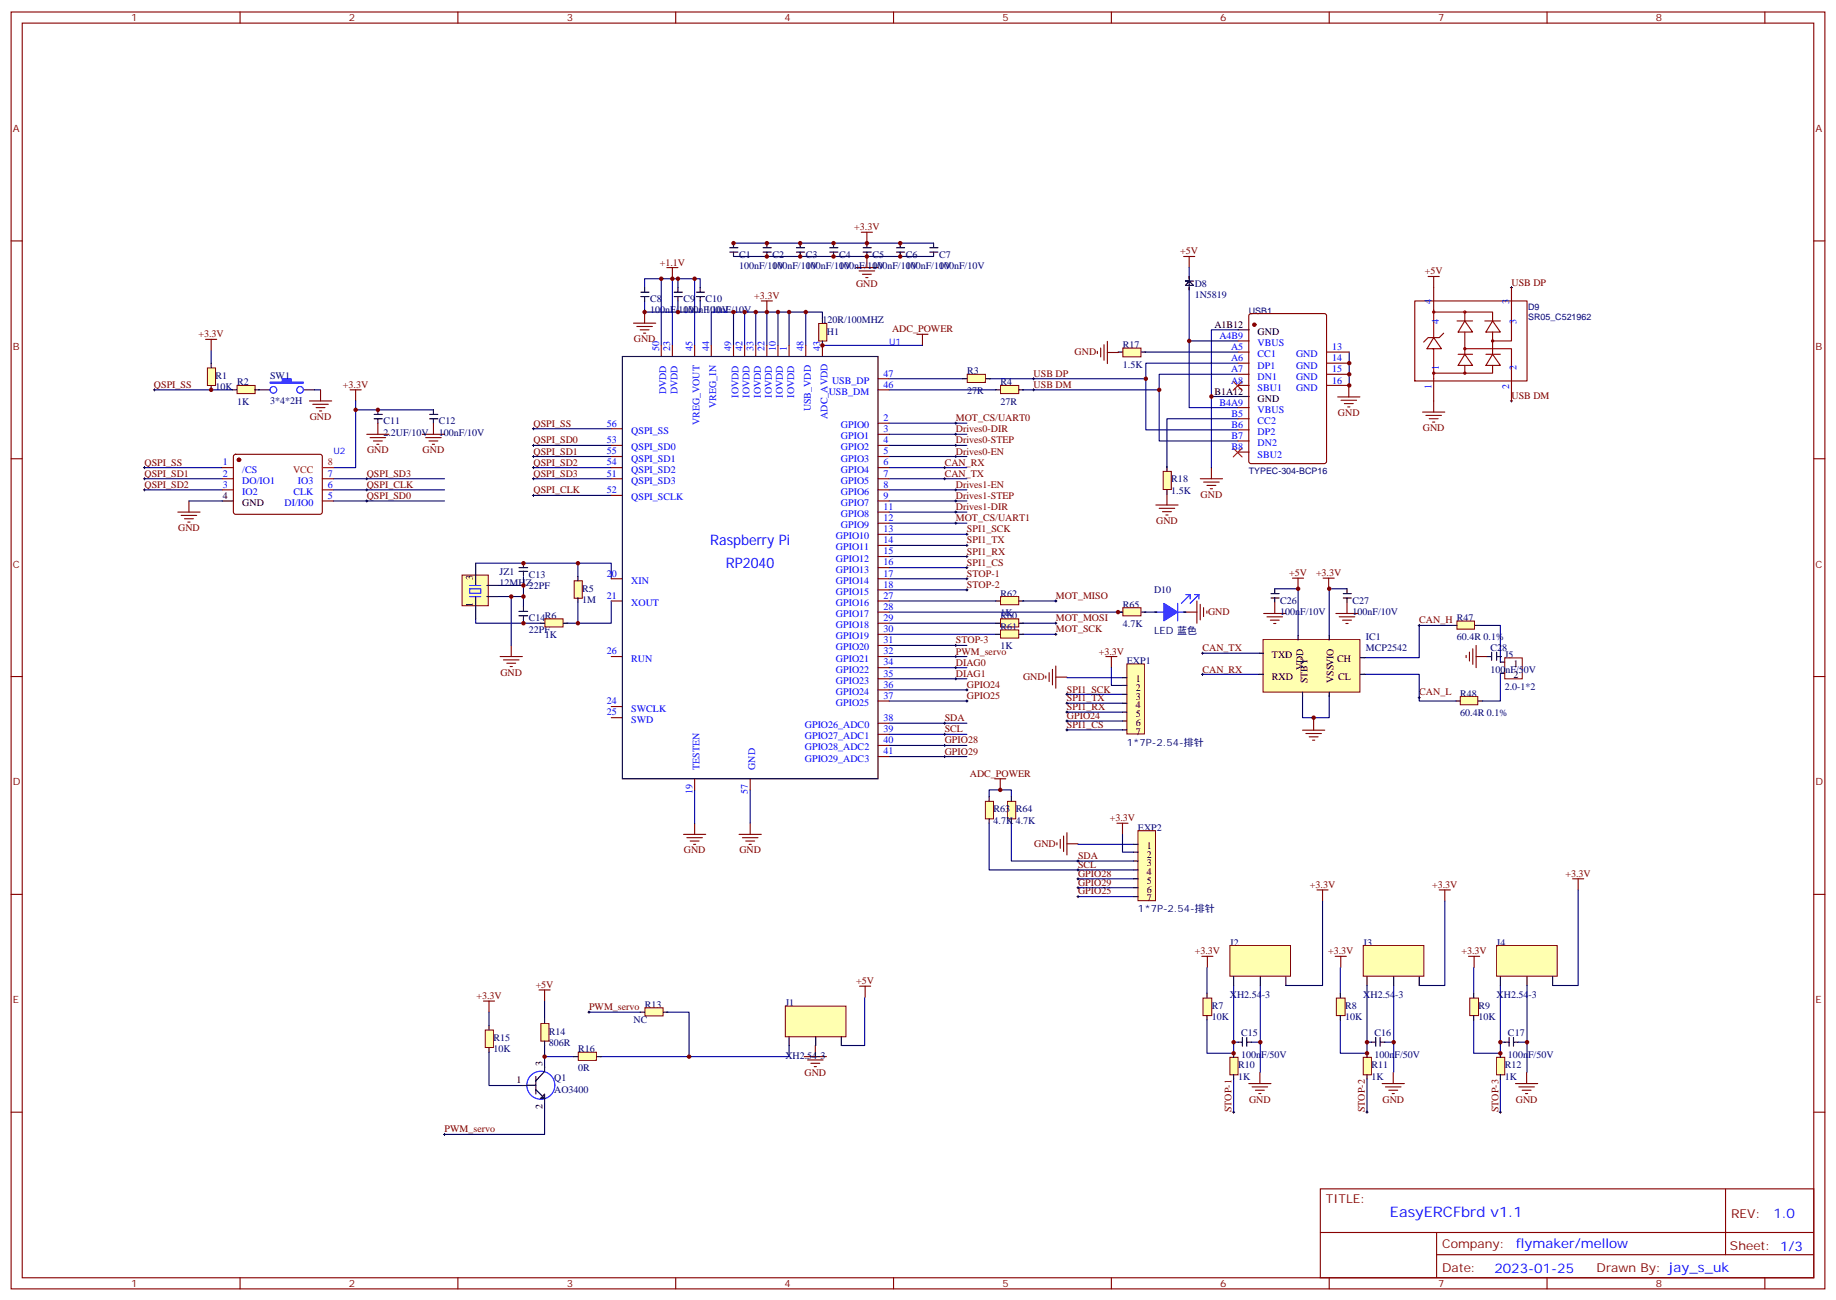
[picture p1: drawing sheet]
<svg xmlns="http://www.w3.org/2000/svg" width="583mm" height="413mm" viewBox="0 0 583 413" stroke-linecap="round" stroke-linejoin="round" font-family="sans-serif">
<g fill="none" stroke="#000" stroke-width=".32">
<path d="M479.4 91.3h.7M479.8 90.9v.8M328.1 119.9v.7M48.7 123.8h.7M49 123.4v.7M169 136.1h.7M169.3 135.7v.8M303 137.9h.7M303 134.3h.7M303.4 134v.7M303.4 137.5v.7M327.7 123.8h.7"/>
<path d="M327.7 120.2h.7M328.1 123.4v.7M479.4 127.3h.7M479.8 126.9v.7M45.5 148.4h.7M45.5 152h.7M45.5 155.5h.7M45.9 148.1v.7M45.9 151.6v.7M45.9 155.2v.7M116.1 152h.7M116.1 159h.7"/>
<path d="M116.1 155.5h.7M116.4 151.6v.7M116.4 155.2v.7M116.4 158.7v.7M169 141.4h.7M169 144.9h.7M169 148.4h.7M169 152h.7M169 157.3h.7M169.3 141v.7M169.3 144.6v.7M169.3 148.1v.7"/>
<path d="M169.3 151.6v.7M169.3 156.9v.7M299.5 148.4h.7M299.5 152h.7M299.9 148.1v.7M299.9 151.6v.7M303 141.4h.7M303 144.9h.7M303 159h.7M303 155.5h.7M303.4 141v.7M303.4 144.6v.7"/>
<path d="M303.4 155.2v.7M303.4 158.7v.7M303 162.6h.7M303 166.1h.7M303.4 162.2v.7M303.4 165.7v.7M306.6 169.6h.7M306.6 173.1h.7M306.6 176.7h.7M306.9 169.3v.7M306.9 172.8v.7M306.9 176.3v.7"/>
<path d="M306.9 179.8v.8M306.6 180.2h.7M306.6 187.3h.7M306.6 183.7h.7M306.9 183.4v.7M306.9 186.9v.7M334.8 190.8h.7M334.8 197.8h.7M335.1 190.4v.7M335.1 197.5v.7M450.1 198.5h.7M450.5 198.2v.7"/>
<path d="M303 204.9h.7M303 208.4h.7M303 211.9h.7M303 215.5h.7M303.4 204.5v.7M303.4 208.1v.7M303.4 211.6v.7M303.4 215.1v.7M306.6 219h.7M306.9 218.7v.7M334.8 201.4h.7M335.1 201v.7"/>
<path d="M381.4 207.4h.7M381.4 214.1h.7M381.7 207v.7M381.7 213.7v.7M299.5 229.6h.7M299.5 233.1h.7M299.5 236.6h.7M299.9 229.2v.7M299.9 232.8v.7M299.9 236.3v.7M299.9 239.8v.7M306.6 222.5h.7"/>
<path d="M306.9 222.2v.7M338.3 220.4h.7M338.3 231.7h.7M338.3 226.1h.7M338.3 223.2h.7M338.3 228.9h.7M338.7 220.1v.7M338.7 222.9v.7M338.7 225.7v.7M338.7 228.5v.7M338.7 231.4v.7M450.1 221.5h.7"/>
<path d="M450.5 221.1v.7M299.5 240.2h.7M341.8 273.3h.7M341.8 276.2h.7M341.8 279h.7M342.2 273v.7M342.2 275.8v.7M342.2 278.6v.7M341.8 281.8h.7M341.8 284.6h.7M342.2 281.4v.8M342.2 284.3v.7"/>
<path d="M186.6 321.3h.7M187 321v.7M141.1 359.8v.7M391.2 353.1h.7M391.6 352.7v.7M433.6 353.1h.7M433.9 352.7v.7M475.9 353.1h.7M476.2 352.7v.7M140.8 360.1h.7"/>
</g>
<g fill="none" stroke="#800000" stroke-width=".35">
<path d="M273.4 73.7h3.5M275.2 73.7v3.6M204.6 99.1v3.5M211.7 84.9h3.5M213.4 84.9v3.6M241.7 95.5h3.5M243.4 95.5v3.6M271.6 84.9h7.1M272.7 86h4.9M273.8 87.1h2.8M274.8 88.1h.7M275.2 81.4v3.5"/>
<path d="M375.7 81.4h3.5M377.5 81.4v3.5M453.3 87.8h3.5M455.1 87.8v3.5M65.3 107.7h3.5M67 107.7v3.6M201.1 102.6h7M202.1 103.6h5M203.2 104.7h2.8M204.3 105.8h.7M291 106.1h3.6M292.8 106.1v3.5"/>
<path d="M348.3 111.5v.7M349.4 110.5v2.8M350.4 109.4v5M351.5 111.9h3.5M351.5 108.4v7M98.2 127.3h7.1M99.3 128.3h4.9M100.3 129.4h2.9M101.4 130.5h.7M101.8 123.8v3.5M111.1 123.8h3.6M112.9 123.8v3.5"/>
<path d="M116.4 137.9h7.1M117.5 138.9h4.9M118.5 140h2.9M119.9 134.3v3.6M134.1 137.9h7M135.1 138.9h5M136.2 140h2.8M137.6 134.3v3.6M424.6 126h7.1M425.7 127.1h4.9M426.7 128.1h2.8M427.8 129.2h.7"/>
<path d="M428.1 122.5v3.5M451.6 130.8h7M452.6 131.9h5M453.7 132.9h2.8M454.7 134h.7M455.1 127.3v3.5M60 159v3.6M119.6 141h.7M137.2 141h.7M370.4 156.8v3.5M381 152h7.1M382.1 153h4.9"/>
<path d="M383.1 154.1h2.8M384.2 155.2h.7M384.5 148.4v3.6M56.4 162.6h7.1M57.5 163.6h4.9M58.6 164.7h2.8M59.6 165.7h.7M366.9 160.3h7M367.9 161.4h5M369 162.4h2.8M370.1 163.5h.7M376.4 194.3h3.5"/>
<path d="M379.9 190.8v7M381 191.8v5M382 192.9v2.8M383.1 194v.7M401.1 194.8h7.1M402.2 195.8h4.9M403.2 196.9h2.8M404.3 197.9h.7M404.6 191.2v3.6M410.3 183.5h3.5M412 183.5v3.6M420 183.5h3.5"/>
<path d="M421.7 183.5v3.6M424 194.8h7.1M425.1 195.8h4.9M426.2 196.9h2.8M427.2 197.9h.7M427.6 191.2v3.6M158.7 208.4h7.1M159.8 209.5h4.9M160.9 210.5h2.8M161.9 211.6h.7M162.3 204.9v3.5M332 214.6v.7"/>
<path d="M333 213.5v2.9M334.1 212.5v4.9M335.1 214.9h3.6M335.1 211.4v7.1M351 208.4h3.5M352.8 208.4v3.5M465.4 208.1v.7M466.4 207v2.8M467.5 206v4.9M468.6 208.4h3.5M468.6 204.9v7M413.5 231.8h7"/>
<path d="M414.5 232.9h5M415.6 233.9h2.8M416.6 235h.7M417 228.3v3.5M315.7 247.2h3.6M317.5 247.2v3.6M217 264.9h7M218 265.9h5M219.1 267h2.8M220.1 268h.7M220.5 261.3v3.6M234.6 264.9h7.1"/>
<path d="M235.7 265.9h4.9M236.7 267h2.8M237.8 268h.7M238.1 261.3v3.6M335.5 267.5v.7M336.5 266.5v2.8M337.6 265.4v4.9M338.7 267.9h3.5M338.7 264.3v7.1M354.5 261.3h3.6M356.3 261.3v3.6M499.2 279h3.5"/>
<path d="M500.9 279v3.5M418 282.5h3.6M419.8 282.5v3.5M456.8 282.5h3.6M458.6 282.5v3.5M153.5 317.8h3.5M155.2 317.8v3.5M171.1 314.3h3.5M172.9 314.3v3.5M272.8 313.1h3.6M274.6 313.1v3.5M381.5 303.6h3.5"/>
<path d="M383.3 303.6v3.5M423.8 303.6h3.5M425.6 303.6v3.5M466.2 303.6h3.5M467.9 303.6v3.5M255.3 335.4h7M256.3 336.5h5M257.4 337.5h2.8M258.5 338.6h.7M258.8 331.9v3.5M396.4 344h7M397.4 345h5"/>
<path d="M398.5 346.1h2.8M399.6 347.2h.7M399.9 340.4v3.6M438.7 344h7.1M439.8 345h4.9M440.8 346.1h2.9M441.9 347.2h.7M442.2 340.4v3.6M481.1 344h7M482.1 345h5M483.2 346.1h2.8M484.2 347.2h.7"/>
<path d="M484.6 340.4v3.6"/>
</g>
<path d="M391.4 121.1l2.9 2.8M394.3 121.1l-2.9 2.8M102.3 148.4h3.5M391.4 142.2l2.9 2.9M394.3 142.2l-2.9 2.9" fill="none" stroke="#f00" stroke-width=".35"/>
<g fill="none" stroke="#000080" stroke-width=".35">
<path d="M296.3 77.2h-63.5v.7M204.6 95.5v3.6h17.6v-3.6M209.9 88.5h-5.3v2.8M213.4 88.5h-3.5v21.1M213.4 88.5h8.8v2.8M213.4 88.5v21.1M215.2 88.5v2.8M215.2 95.5v3.6M220.5 88.5v21.1M232.8 99.1h-7v10.5M232.8 81.4h63.5M236.4 99.1v10.5"/>
<path d="M239.9 99.1v10.5M243.4 99.1v10.5M246.9 99.1v10.5M250.5 99.1h5.3v10.5M255.8 99.1h5.3v2.1M377.5 92v16.2h15.5M377.5 84.9v2.9M67 111.4v3.9M232.8 109.6v-10.5h17.7v10.5M261.1 109.6h31.7M363.4 111.8h29.6M377.5 108.2v21.2h15.5"/>
<path d="M393 104.7h-8.5v21.2h8.5M393 115.3h-29.3v21.2h29.3M393 118.8h-25.1v21.2h25.1M428.3 111.8v10.5M49 123.8h24.7M99.8 123.8h1.8M112.9 127.3v2.8M137.6 130.1h-24.7v18.3h-7.1M169.3 136.1h24.7M282.2 123.8h33.9M282.2 120.2h23.3M282.2 134.3h24.7"/>
<path d="M282.2 137.9h24.7M314 120.2h49.7M324.6 123.8h43.3M384.5 125.9v22.5M393 132.9h-22.6v15.5M45.9 148.4h24.7M45.9 152h24.7M45.9 155.5h24.7M60 159h10.6M105.8 152h35.3M105.8 155.5h35.3M105.8 159h35.3"/>
<path d="M169.3 141.4h24.7M169.3 144.9h24.7M169.3 148.4h24.7M169.3 152h24.7M169.3 157.3h24.7M282.2 141.4h24.7M282.2 144.9h24.7M282.2 148.4h24.7M282.2 152h24.7M282.2 155.5h24.7M282.2 159h24.7M151 178.8h43v4.9"/>
<path d="M183.4 178.8v4.2M282.2 162.6h24.7M282.2 166.1h24.7M282.2 169.6h24.7M282.2 173.1h24.7M282.2 176.7h24.7M151 196.4v1.4h15.2v-1M158 189.4h8.2v3.1M162.3 189.4v15.5M166.2 183v2.8h-8.2M166.2 185.8v3.6M166.2 197.8h5.2"/>
<path d="M179.9 197.8h3.5M194 190.8v7h-10.6v-6.7M282.2 194.3h74.1M282.2 197.8h33.9M282.2 180.2h24.7M282.2 183.7h24.7M282.2 187.3h24.7M282.2 190.8h33.9M324.6 197.8h10.5M324.6 190.8h10.5M363.4 194.3h3.1M404.6 186.9h7.4v14.8"/>
<path d="M427.6 186.9h-5.7v14.8M461.1 198.5h-10.6v10.3h-17.6M469.5 198.5h6.7v11.7M282.2 204.9h24.7M282.2 208.4h24.7M282.2 211.9h24.7M282.2 215.5h24.7M282.2 219h24.7M282.2 201.4h33.9M324.6 201.4h10.5M338.7 215.1h17.6M352.8 211.9v5.7h3.5"/>
<path d="M381.7 207.4h18M381.7 214.1h18M432.9 214.1h17.6v8.4h11.6M476.2 213.7v8.8h-5.6M282.2 222.5h24.7M282.2 229.6h24.7M282.2 233.1h24.7M282.2 236.6h24.7M338.7 220.4h17.6M338.7 223.2h17.6M338.7 226.1h17.6M338.7 228.9h17.6"/>
<path d="M338.7 231.7h17.6M413.5 220.8v7h8.4v-7M417 227.8v.4M220.5 250.8v10.5M238.1 250.8v10.5M282.2 240.2h24.7M314 252.9v-2.1h7v2.1M314 261.3v14.9h45.8M321 261.3v12h38.8M342.2 268h17.6M342.2 279h17.6M356.3 264.9v5.6h3.5"/>
<path d="M342.2 281.8h17.6M342.2 284.6h17.6M419.8 286v26.8h-11.6M458.6 286v26.8h-8.1M500.9 282.5v30.3h-8.1M172.9 317.8v5.6M274.5 316.7v15.2h-7.4M383.1 307.2v8.1M391.6 312.8v18h1.4M400 312.8v27.6M425.4 307.2v8.1M433.9 312.8v18h1.4"/>
<path d="M442.4 312.8v27.6M467.8 307.2v8.1M476.2 312.8v18h1.5M484.7 312.8v27.6M155.2 334v10.6h10.6M155.2 321.3v4.2M172.9 331.9v7M172.9 335.4h9.1M187 321.3h16.2M211.7 321.3h7v14.1h-28.2M250.5 331.9v3.5h-31.8M383.1 323.8v10.6h8.5v-3.6"/>
<path d="M397.2 330.8h2.8M425.4 323.8v10.6h8.5v-3.6M439.6 330.8h2.8M467.8 323.8v10.6h8.4v-3.6M481.9 330.8h2.8M172.9 349.9v10.2h-31.8M391.6 342.5v10.6M433.9 342.5v10.6M476.2 342.5v10.6"/>
</g>
<g fill="none" stroke="#870000" stroke-width=".35">
<path d="M209.9 109.6v3.6M213.4 109.6v3.6M220.5 109.6v3.6M225.8 109.6v3.6M232.8 109.6v3.6M236.4 109.6v3.6M239.9 109.6v3.6M243.4 109.6v3.6M246.9 109.6v3.6M250.5 109.6v3.6M255.8 109.6v3.6M261.1 109.6v3.6"/>
<path d="M194 136.1h3.6M278.7 120.2h3.5M278.7 123.8h3.5M278.7 137.9h3.5M278.7 134.3h3.5M70.6 155.5h3.5M70.6 152h3.5M70.6 148.4h3.5M74.3 144.4l.5-.2 27.1 .1 .4 .6-.1 17.9-.6 .5-27.1-.1-.4-.6v-17.7zM102.3 159h3.5M102.3 155.5h3.5M102.3 152h3.5"/>
<path d="M194 152h3.6M194 148.4h3.6M194 144.9h3.6M194 141.4h3.6M194 157.3h3.6M278.7 159h3.5M278.7 155.5h3.5M278.7 152h3.5M278.7 148.4h3.5M278.7 144.9h3.5M278.7 141.4h3.5M278.7 176.7h3.5"/>
<path d="M278.7 173.1h3.5M278.7 169.6h3.5M278.7 166.1h3.5M278.7 162.6h3.5M194 190.8h3.6M194 183.7h3.6M278.7 197.8h3.5M278.7 194.3h3.5M278.7 190.8h3.5M278.7 183.7h3.5M278.7 187.3h3.5M278.7 180.2h3.5"/>
<path d="M194 208.4h3.6M278.7 219h3.5M278.7 215.5h3.5M278.7 211.9h3.5M278.7 208.4h3.5M278.7 204.9h3.5M278.7 201.4h3.5M194 227.8h3.6M194 224.3h3.6M278.7 236.6h3.5M278.7 233.1h3.5M278.7 229.6h3.5"/>
<path d="M278.7 222.5h3.5M220.5 247.2v3.6M238.1 247.2v3.6M278.7 240.2h3.5"/>
</g>
<path d="M197.6 113.2h81.1v134h-81.1zM82.2 123.8h3.5M96.3 123.8h3.5M70.6 159h3.5" fill="none" stroke="#000" stroke-width=".35"/>
<circle cx="75.8" cy="146" r=".53" fill="#870000" stroke="#870000" stroke-width=".35"/>
<path d="M85.7 121.3h3.9v-1.1h2.8v1.1h3.9v.3h-10.6z" fill="#00f" stroke="#00f" stroke-width=".32"/>
<path d="M87.8 123.8a1.06 1.06 0 0 0-1.4-1 1.06 1.06 0 0 0-.3 1.7 1.06 1.06 0 0 0 1.7-.4v-.3M96.3 123.8a1.06 1.06 0 0 0-1.5-1 1.06 1.06 0 0 0-.3 1.7 1.06 1.06 0 0 0 1.7-.4l.1-.3" fill="none" stroke="#00f" stroke-width=".35"/>
<path d="M65.8 116.8h2.6v5.6h-2.6z" fill="#ffffb0" stroke="#800000" stroke-width=".32"/>
<path d="M67 115.3v1.4M67 122.4v1.4" fill="none" stroke="#000" stroke-width=".35"/>
<path d="M75.3 122.4h5.7v2.5h-5.7z" fill="#ffffb0" stroke="#800000" stroke-width=".32"/>
<path d="M73.7 123.8h1.4M80.8 123.8h1.4" fill="none" stroke="#000" stroke-width=".35"/>
<path d="M146.7 182.6h8.3v9.7h-8.3z" fill="#ffffb0" stroke="#800000" stroke-width=".32"/>
<path d="M151 178.8v7M151 189.4v7M154.5 189.4h3.5M154.5 185.8h3.5" fill="none" stroke="#000" stroke-width=".35"/>
<path d="M149.1 186.9h3.5v1.4h-3.5zM149.1 189.4h3.5M149.1 185.9h3.5" fill="none" stroke="#00f" stroke-width=".35"/>
<path d="M182.3 184.4h2.5v5.5h-2.5z" fill="#ffffb0" stroke="#800000" stroke-width=".32"/>
<path d="M166.2 178.8v1.4M164.7 181.4h2.8M164.7 180.2h2.8M164.7 195.5h2.8M164.7 194.1h2.8M166.2 181.3v1.4M166.2 192.5v1.4M166.2 195.4v1.4M183.4 183v1.4M183.4 189.7v1.4" fill="none" stroke="#000" stroke-width=".35"/>
<path d="M173 196.4h5.7v2.6h-5.7z" fill="#ffffb0" stroke="#800000" stroke-width=".32"/>
<path d="M393 104.7h3.5M393 125.9h3.5M171.4 197.8h1.4M178.9 197.8h1.4" fill="none" stroke="#000" stroke-width=".35"/>
<g fill="none" stroke="#870000" stroke-width=".35">
<path d="M396.6 99.8l.5-.3h23.3l.6 .5 .1 46.5-.5 .6-23.5 .1-.7-.5v-46.4zM393 118.8h3.5M393 115.3h3.5M393 111.8h3.5M393 108.2h3.5M421.2 118.8h7.1M421.2 115.3h7.1M421.2 111.8h7.1M393 122.3h3.5M393 140h3.5M393 136.5h3.5M393 132.9h3.5"/>
<path d="M393 129.4h3.5M421.2 122.3h7.1M393 143.5h3.5"/>
</g>
<circle cx="398.2" cy="103.1" r=".53" fill="#870000" stroke="#870000" stroke-width=".35"/>
<path d="M381.9 316.8h2.7v5.6h-2.7z" fill="#ffffb0" stroke="#800000" stroke-width=".32"/>
<path d="M383.1 315.3v1.4M383.1 322.4v1.4" fill="none" stroke="#000" stroke-width=".35"/>
<path d="M390.4 300.2h19.2v9.7h-19.2z" fill="#ffffb0" stroke="#800000" stroke-width=".32"/>
<path d="M391.6 310.1v2.7M400 310.1v2.7M408.2 310.1v2.7" fill="none" stroke="#000" stroke-width=".35"/>
<path d="M390.4 335.6h2.6v5.6h-2.6z" fill="#ffffb0" stroke="#800000" stroke-width=".32"/>
<path d="M391.6 334.4v1.4M391.6 341.1v1.4" fill="none" stroke="#000" stroke-width=".35"/>
<path d="M424.2 316.8h2.8v5.6h-2.8z" fill="#ffffb0" stroke="#800000" stroke-width=".32"/>
<path d="M425.4 315.3v1.4M425.4 322.4v1.4" fill="none" stroke="#000" stroke-width=".35"/>
<path d="M432.7 300.2h19.3v9.7h-19.3z" fill="#ffffb0" stroke="#800000" stroke-width=".32"/>
<path d="M433.9 310.1v2.7M442.4 310.1v2.7M450.5 310.1v2.7" fill="none" stroke="#000" stroke-width=".35"/>
<path d="M432.7 335.6h2.6v5.6h-2.6z" fill="#ffffb0" stroke="#800000" stroke-width=".32"/>
<path d="M433.9 334.4v1.4M433.9 341.1v1.4" fill="none" stroke="#000" stroke-width=".35"/>
<path d="M466.5 316.8h2.8v5.6h-2.8z" fill="#ffffb0" stroke="#800000" stroke-width=".32"/>
<path d="M467.8 315.3v1.4M467.8 322.4v1.4" fill="none" stroke="#000" stroke-width=".35"/>
<path d="M475.1 300.2h19.2v9.7h-19.2z" fill="#ffffb0" stroke="#800000" stroke-width=".32"/>
<path d="M476.2 310.1v2.7M484.7 310.1v2.7M492.8 310.1v2.7" fill="none" stroke="#000" stroke-width=".35"/>
<path d="M475.1 335.6h2.5v5.6h-2.5z" fill="#ffffb0" stroke="#800000" stroke-width=".32"/>
<path d="M172.9 338.6v1.4M476.2 334.4v1.4M165.8 344.6h1.4M167.3 344.5h2.8M170.1 345.9l2.8 2.8h-1.2h1.2v-1.4l-1.2 1.4M170.1 341.7v5.6M172.9 348.5v1.4M172.9 340.1l-2.8 3M476.2 341.1v1.4" fill="none" stroke="#000" stroke-width=".35"/>
<circle cx="171.7" cy="344.5" r="4.4" fill="none" stroke="#00f" stroke-width=".35"/>
<path d="M171.7 324.9h2.6v5.6h-2.6z" fill="#ffffb0" stroke="#800000" stroke-width=".32"/>
<path d="M172.9 323.4v1.4M172.9 330.5v1.4" fill="none" stroke="#000" stroke-width=".35"/>
<path d="M154 327h2.6v5.5h-2.6z" fill="#ffffb0" stroke="#800000" stroke-width=".32"/>
<path d="M155.2 325.5v1.4M155.2 332.6v1.4" fill="none" stroke="#000" stroke-width=".35"/>
<path d="M183.6 334h5.7v2.6h-5.7z" fill="#ffffb0" stroke="#800000" stroke-width=".32"/>
<path d="M182 335.4h1.4M189.5 335.4h1.4" fill="none" stroke="#000" stroke-width=".35"/>
<path d="M204.7 319.9h5.8v2.6h-5.8z" fill="#ffffb0" stroke="#800000" stroke-width=".32"/>
<path d="M203.2 321.3h1.4M210.6 321.3h1.4" fill="none" stroke="#000" stroke-width=".35"/>
<path d="M249.3 319.4h19.2v9.7h-19.2z" fill="#ffffb0" stroke="#800000" stroke-width=".32"/>
<path d="M250.5 329.1v2.8M258.9 329.1v2.8M267.1 329.1v2.8" fill="none" stroke="#000" stroke-width=".35"/>
<path d="M307 118.8h5.8v2.6h-5.8z" fill="#ffffb0" stroke="#800000" stroke-width=".32"/>
<path d="M305.5 120.2h1.4M312.9 120.2h1.4" fill="none" stroke="#000" stroke-width=".35"/>
<path d="M317.6 122.4h5.8v2.5h-5.8z" fill="#ffffb0" stroke="#800000" stroke-width=".32"/>
<g fill="none" stroke="#000" stroke-width=".35">
<path d="M231.6 78.6h2.6M232.8 77.2v1.4M242.2 78.6h2.6M243.4 77.2v1.4M252.8 78.6h2.6M254 77.2v1.4M263.4 78.6h2.6M264.6 77.2v1.4M274 78.6h2.6M275.2 77.2v1.4M284.6 78.6h2.5M285.8 77.2v1.4"/>
<path d="M295.1 78.6h2.6M296.3 77.2v1.4M203.4 94.1h2.6M203.4 92.8h2.6M204.6 91.3v1.4M204.6 94.1v1.4M214 94.1h2.6M214 92.8h2.6M215.2 91.3v1.4M215.2 94.1v1.4M221.1 94.1h2.5M221.1 92.8h2.5"/>
<path d="M222.2 91.3v1.4M222.2 94.1v1.4M231.6 80h2.6M232.8 80v1.4M242.2 80h2.6M243.4 80v1.4M252.8 80h2.6M254 80v1.4M263.4 80h2.6M264.6 80v1.4M274 80h2.6M275.2 80v1.4"/>
<path d="M284.6 80h2.5M285.8 80v1.4M295.1 80h2.6M296.3 80v1.4M118.8 132.9h2.5M118.8 131.6h2.5M119.9 130.1v1.4M119.9 132.9v1.4M136.4 132.9h2.6M136.4 131.6h2.6M137.6 130.1v1.4M137.6 132.9v1.4"/>
<path d="M316.1 123.8h1.4M323.5 123.8h1.4M393 330.8h1.4M394.4 329.3v2.8M395.7 329.3v2.8M395.8 330.8h1.4M435.3 330.8h1.4M436.7 329.3v2.8M438.1 329.3v2.8M438.2 330.8h1.4M477.7 330.8h1.4M479 329.3v2.8"/>
<path d="M480.4 329.3v2.8M480.5 330.8h1.4"/>
</g>
<path d="M369.2 149.6h2.6v5.8h-2.6z" fill="#ffffb0" stroke="#800000" stroke-width=".32"/>
<path d="M370.4 148.1v1.4M370.4 155.5v1.4" fill="none" stroke="#000" stroke-width=".35"/>
<path d="M356.4 110.5h5.8v2.8h-5.8z" fill="#ffffb0" stroke="#800000" stroke-width=".32"/>
<path d="M354.9 111.8h1.4M362.3 111.8h1.4" fill="none" stroke="#000" stroke-width=".35"/>
<path d="M400.9 203h30.8v16.7h-30.8z" fill="#ffffb0" stroke="#800000" stroke-width=".32"/>
<g fill="none" stroke="#000" stroke-width=".35">
<path d="M403.4 189.8h2.6M403.4 188.4h2.6M404.6 186.9v1.4M404.6 189.7v1.4M426.4 189.8h2.6M426.4 188.4h2.6M427.6 186.9v1.4M427.6 189.7v1.4M399.7 207.4h1.4M399.7 214.1h1.4M412 201.7v1.4M413.5 219.7v1.4"/>
<path d="M421.9 201.7v1.4M421.9 219.7v1.4M431.8 214.1h1.4M431.8 208.8h1.4M476.2 210.2h1.4M476.2 213.7h1.4"/>
</g>
<path d="M477.6 208.9h5.6v6.6h-5.6z" fill="none" stroke="#800000" stroke-width=".32"/>
<path d="M462.5 197.2h5.5v2.5h-5.5z" fill="#ffffb0" stroke="#800000" stroke-width=".32"/>
<path d="M461.1 198.5h1.4M468.2 198.5h1.3" fill="none" stroke="#000" stroke-width=".35"/>
<path d="M463.5 221.1h5.6v2.6h-5.6z" fill="#ffffb0" stroke="#800000" stroke-width=".32"/>
<path d="M377.5 87.8v1.4l-1.2 1.4h2.6l-1.4-1.4h-1.2h2.6M377.5 87.8v.7M377.5 89.2v2.8M472 208.4h1.4M473.5 207v2.6M475.1 207v2.6M475.2 208.4h1.4M462.1 222.5h1.4M469.2 222.5h1.4" fill="none" stroke="#000" stroke-width=".35"/>
<path d="M317.6 196.4h5.8v2.6h-5.8z" fill="#ffffb0" stroke="#800000" stroke-width=".32"/>
<path d="M316.1 197.8h1.4M323.5 197.8h1.4" fill="none" stroke="#000" stroke-width=".35"/>
<path d="M317.6 200h5.8v2.6h-5.8z" fill="#ffffb0" stroke="#800000" stroke-width=".32"/>
<path d="M316.1 201.4h1.4M323.5 201.4h1.4" fill="none" stroke="#000" stroke-width=".35"/>
<path d="M317.6 189.4h5.8v2.6h-5.8z" fill="#ffffb0" stroke="#800000" stroke-width=".32"/>
<path d="M316.1 190.8h1.4M323.5 190.8h1.4" fill="none" stroke="#000" stroke-width=".35"/>
<path d="M357.7 210.8h5.6v22.2h-5.6z" fill="#ffffb0" stroke="#800000" stroke-width=".32"/>
<path d="M356.3 215.1h1.4M356.3 217.6h1.4M356.3 220.4h1.4M356.3 223.2h1.4M356.3 226.1h1.4M356.3 228.9h1.4M356.3 231.7h1.4" fill="none" stroke="#000" stroke-width=".35"/>
<path d="M361.2 263.7h5.6v22.2h-5.6z" fill="#ffffb0" stroke="#800000" stroke-width=".32"/>
<path d="M359.8 268h1.4M359.8 270.5h1.4M359.8 273.3h1.4M359.8 276.2h1.4M359.8 279h1.4M359.8 281.8h1.4M359.8 284.6h1.4" fill="none" stroke="#000" stroke-width=".35"/>
<path d="M319.8 254.4h2.6v5.5h-2.6z" fill="#ffffb0" stroke="#800000" stroke-width=".32"/>
<path d="M321 252.9v1.4M321 259.9v1.4" fill="none" stroke="#000" stroke-width=".35"/>
<path d="M312.8 254.4h2.6v5.5h-2.6z" fill="#ffffb0" stroke="#800000" stroke-width=".32"/>
<path d="M314 252.9v1.4M314 259.9v1.4" fill="none" stroke="#000" stroke-width=".35"/>
<path d="M259.9 102.7h2.5v5.6h-2.5z" fill="#ffffb0" stroke="#800000" stroke-width=".32"/>
<path d="M261.1 101.2v1.4M261.1 108.3v1.3M366.5 194.3h.7M375.7 194.3h.7" fill="none" stroke="#000" stroke-width=".35"/>
<g fill="none" stroke="#900" stroke-width=".35">
<path d="M449.1 95.5h35.6v25.4h-35.6zM455.1 99.1h9.9v2.8M455.1 98.4v8.8M465 99.1h8.8v2.8M479.8 98.4v9.8h-6M454.7 110.7h.4v9.5M455.1 107.2l2.5 3.5h-4.6zM458.3 105.8l-1.5 1.4h-3.5l-1.4 1.4M462.5 101.9h4.9M462.8 112.5h4.6M465 110.7h14.8v9.5M465 116v2.5h-9.9"/>
<path d="M465 101.9l2.4 3.5h-4.6zM465 112.5l2.4 3.5h-4.6zM465 105.4v7.1M471.3 101.9h4.9M471.7 112.5h4.5M473.8 116v2.5h-8.8M473.8 112.5l2.4 3.5h-4.5zM473.8 101.9l2.4 3.5h-4.5zM473.8 105.4v7.1"/>
<circle cx="455.1" cy="99.1" r=".35"/>
<circle cx="465" cy="99.1" r=".35"/>
<circle cx="455.1" cy="118.5" r=".35"/>
<circle cx="465" cy="110.7" r=".35"/>
<circle cx="465" cy="118.5" r=".35"/>
<circle cx="473.8" cy="108.2" r=".35"/>
</g>
<path d="M455.1 91.3v7.1M479.8 91.3v7.1M455.1 120.2v7.1M479.8 120.2v7.1" fill="none" stroke="#870000" stroke-width=".35"/>
<path d="M366.7 194.3h9.7M373.8 191.5v5.6M376.4 188.8h1.4M377.8 188.8l-2.8 2.7M377.8 188.8v1.3M379.2 188.8h1.4M380.6 188.8l-2.8 2.7M380.6 188.8v1.3" fill="none" stroke="#00f" stroke-width=".35"/>
<path d="M369.4 191.5l4.4 2.8-4.4 2.8z" fill="#00f" stroke="#00f" stroke-width=".32"/>
<path d="M356.4 192.9h5.8v2.6h-5.8z" fill="#ffffb0" stroke="#800000" stroke-width=".32"/>
<path d="M354.9 194.3h1.4M362.3 194.3h1.4" fill="none" stroke="#000" stroke-width=".35"/>
<g fill="none" stroke="#870000" stroke-width=".35">
<path d="M3.5 3.8h575.8v405.4h-575.8zM7.1 7.3h568.6v398.3h-568.6zM76.2 3.8v3.5M145.3 3.8v3.5M214.5 3.8v3.5M283.6 3.8v3.5M352.8 3.8v3.5M421.9 3.8v3.5M491.1 3.8v3.5M560.2 3.8v3.5M3.5 76.5h3.6M575.7 76.5h3.6"/>
<path d="M3.5 145.6h3.6M575.7 145.6h3.6M3.5 214.8h3.6M575.7 214.8h3.6M3.5 283.9h3.6M575.7 283.9h3.6M3.5 353.1h3.6M575.7 353.1h3.6M419.1 377.4h156.6v28.2h-156.6zM547.7 377.4v20.9M419.1 391.2h156.5M456 398.3h119.6"/>
<path d="M456 391.2v14.2M76.2 405.6v3.6M145.3 405.6v3.6M214.5 405.6v3.6M283.6 405.6v3.6M352.8 405.6v3.6M421.9 405.6v3.6M491.1 405.6v3.6M560.2 405.6v3.6"/>
</g>
<g fill="#800000">
<circle cx="67" cy="123.8" r=".71"/>
<circle cx="112.9" cy="130.1" r=".71"/>
<circle cx="119.9" cy="130.1" r=".71"/>
<circle cx="162.3" cy="189.4" r=".71"/>
<circle cx="166.2" cy="197.8" r=".71"/>
<circle cx="166.2" cy="189.4" r=".71"/>
<circle cx="166.2" cy="185.8" r=".71"/>
<circle cx="166.2" cy="178.8" r=".71"/>
<circle cx="172.9" cy="335.4" r=".71"/>
<circle cx="183.4" cy="197.8" r=".71"/>
<circle cx="183.4" cy="178.8" r=".71"/>
<circle cx="204.6" cy="99.1" r=".71"/>
<circle cx="209.9" cy="88.5" r=".71"/>
<circle cx="213.4" cy="88.5" r=".71"/>
<circle cx="215.2" cy="99.1" r=".71"/>
<circle cx="215.2" cy="88.5" r=".71"/>
<circle cx="218.7" cy="335.4" r=".71"/>
<circle cx="220.5" cy="88.5" r=".71"/>
<circle cx="232.8" cy="99.1" r=".71"/>
<circle cx="232.8" cy="77.2" r=".71"/>
<circle cx="236.4" cy="99.1" r=".71"/>
<circle cx="239.9" cy="99.1" r=".71"/>
<circle cx="243.4" cy="99.1" r=".71"/>
<circle cx="243.4" cy="81.4" r=".71"/>
<circle cx="243.4" cy="77.2" r=".71"/>
<circle cx="246.9" cy="99.1" r=".71"/>
<circle cx="250.5" cy="99.1" r=".71"/>
<circle cx="254" cy="81.4" r=".71"/>
<circle cx="254" cy="77.2" r=".71"/>
<circle cx="255.8" cy="99.1" r=".71"/>
<circle cx="261.1" cy="109.6" r=".71"/>
<circle cx="264.6" cy="81.4" r=".71"/>
<circle cx="264.6" cy="77.2" r=".71"/>
<circle cx="275.2" cy="81.4" r=".71"/>
<circle cx="275.2" cy="77.2" r=".71"/>
<circle cx="285.8" cy="81.4" r=".71"/>
<circle cx="285.8" cy="77.2" r=".71"/>
<circle cx="317.5" cy="250.8" r=".71"/>
<circle cx="354.9" cy="194.3" r=".71"/>
<circle cx="363.7" cy="120.2" r=".71"/>
<circle cx="367.9" cy="123.8" r=".71"/>
<circle cx="377.5" cy="108.2" r=".71"/>
<circle cx="384.5" cy="125.9" r=".71"/>
<circle cx="391.6" cy="334.4" r=".71"/>
<circle cx="391.6" cy="330.8" r=".71"/>
<circle cx="400.1" cy="330.8" r=".71"/>
<circle cx="412" cy="186.9" r=".71"/>
<circle cx="417" cy="227.8" r=".71"/>
<circle cx="421.9" cy="186.9" r=".71"/>
<circle cx="428.3" cy="122.3" r=".71"/>
<circle cx="428.3" cy="118.8" r=".71"/>
<circle cx="428.3" cy="115.3" r=".71"/>
<circle cx="433.9" cy="334.4" r=".71"/>
<circle cx="433.9" cy="330.8" r=".71"/>
<circle cx="442.4" cy="330.8" r=".71"/>
<circle cx="476.3" cy="334.4" r=".71"/>
<circle cx="476.3" cy="330.8" r=".71"/>
<circle cx="484.7" cy="330.8" r=".71"/>
</g>
<g font-size="4.6" fill="#00f">
<text x="225.4" y="173.1">Raspberry Pi</text>
<text x="230.4" y="180.2">RP2040</text>
<text x="441.2" y="386.4">EasyERCFbrd v1.1</text>
</g>
<g font-size="4.2" fill="#00f">
<text x="562.9" y="386.7">1.0</text>
<text x="481.3" y="396.2">flymaker/mellow</text>
<text x="474.4" y="404">2023-01-25</text>
</g>
<g font-size="3.9" fill="#800">
<text x="420.9" y="382">TITLE:</text>
<text x="549.5" y="386.7">REV:</text>
<text x="457.8" y="396.2">Company:</text>
<text x="549.1" y="396.8">Sheet: 1/3</text>
<text x="457.8" y="403.9">Date:</text>
<text x="506.8" y="403.9">Drawn By: jay_s_uk</text>
</g>
<g font-size="3.2" fill="#800">
<text x="41.6" y="6.8">1</text>
<text x="110.8" y="6.8">2</text>
<text x="179.9" y="6.8">3</text>
<text x="249.1" y="6.8">4</text>
<text x="318.2" y="6.8">5</text>
<text x="387.3" y="6.8">6</text>
<text x="456.5" y="6.8">7</text>
<text x="525.6" y="6.8">8</text>
<text x="4.1" y="41.9">A</text>
<text x="576.3" y="41.9">A</text>
<text x="4.1" y="111.1">B</text>
<text x="576.3" y="111.1">B</text>
<text x="4.1" y="180.2">C</text>
<text x="576.3" y="180.2">C</text>
<text x="4.1" y="249.3">D</text>
<text x="576.3" y="249.3">D</text>
<text x="4.1" y="318.5">E</text>
<text x="576.3" y="318.5">E</text>
<text x="41.6" y="408.6">1</text>
<text x="110.8" y="408.6">2</text>
<text x="179.9" y="408.6">3</text>
<text x="249.1" y="408.6">4</text>
<text x="318.2" y="408.6">5</text>
<text x="387.3" y="408.6">6</text>
<text x="456.5" y="408.6">7</text>
<text x="525.6" y="408.6">8</text>
</g>
<g font-size="3.2" fill="#800000">
<text x="271.2" y="73.1">+3.3V</text>
<text x="374.6" y="80.8">+5V</text>
<text x="209.4" y="84.3">+1.1V</text>
<text x="452.3" y="87.1">+5V</text>
<text x="239.4" y="94.9">+3.3V</text>
<text x="271.7" y="91">GND</text>
<text x="479.8" y="90.7">USB DP</text>
<text x="63" y="107.1">+3.3V</text>
<text x="283.2" y="105.5">ADC_POWER</text>
<text x="201.2" y="108.7">GND</text>
<text x="341.1" y="112.8">GND</text>
<text x="328.1" y="119.6">USB DP</text>
<text x="48.9" y="123.1">QSPI_SS</text>
<text x="108.9" y="123.1">+3.3V</text>
<text x="328.1" y="123.1">USB DM</text>
<text x="479.8" y="126.6">USB DM</text>
<text x="98.3" y="133.4">GND</text>
<text x="169.3" y="135.5">QSPI_SS</text>
<text x="303.4" y="137.2">Drives0-DIR</text>
<text x="303.4" y="133.7">MOT_CS/UART0</text>
<text x="424.7" y="132.1">GND</text>
<text x="451.7" y="136.9">GND</text>
<text x="116.5" y="143.9">GND</text>
<text x="134.2" y="143.9">GND</text>
<text x="169.3" y="140.8">QSPI_SD0</text>
<text x="303.4" y="140.8">Drives0-STEP</text>
<text x="45.9" y="147.8">QSPI_SS</text>
<text x="169.3" y="144.3">QSPI_SD1</text>
<text x="169.3" y="147.8">QSPI_SD2</text>
<text x="299.9" y="147.8">CAN_RX</text>
<text x="303.4" y="144.3">Drives0-EN</text>
<text x="45.9" y="151.3">QSPI_SD1</text>
<text x="45.9" y="154.9">QSPI_SD2</text>
<text x="116.4" y="154.9">QSPI_CLK</text>
<text x="116.4" y="151.3">QSPI_SD3</text>
<text x="169.3" y="151.3">QSPI_SD3</text>
<text x="299.9" y="151.3">CAN_TX</text>
<text x="303.4" y="154.9">Drives1-EN</text>
<text x="116.4" y="158.4">QSPI_SD0</text>
<text x="169.3" y="156.6">QSPI_CLK</text>
<text x="303.4" y="158.4">Drives1-STEP</text>
<text x="303.4" y="161.9">Drives1-DIR</text>
<text x="381.1" y="158">GND</text>
<text x="303.4" y="165.5">MOT_CS/UART1</text>
<text x="367" y="166.4">GND</text>
<text x="56.5" y="168.6">GND</text>
<text x="306.9" y="169">SPI1_SCK</text>
<text x="306.9" y="172.5">SPI1_TX</text>
<text x="306.9" y="176">SPI1_RX</text>
<text x="306.9" y="179.6">SPI1_CS</text>
<text x="306.9" y="183.1">STOP-1</text>
<text x="409.2" y="182.9">+5V</text>
<text x="417.7" y="182.9">+3.3V</text>
<text x="306.9" y="186.6">STOP-2</text>
<text x="335.1" y="190.1">MOT_MISO</text>
<text x="335.1" y="197.2">MOT_MOSI</text>
<text x="383.4" y="195.3">GND</text>
<text x="450.5" y="197.9">CAN_H R47</text>
<text x="335.1" y="200.7">MOT_SCK</text>
<text x="303.4" y="204.3">STOP-3</text>
<text x="303.4" y="207.8">PWM_servo</text>
<text x="348.8" y="207.8">+3.3V</text>
<text x="381.7" y="206.6">CAN_TX</text>
<text x="158.8" y="214.5">GND</text>
<text x="303.4" y="211.3">DIAG0</text>
<text x="303.4" y="214.8">DIAG1</text>
<text x="324.8" y="215.9">GND</text>
<text x="381.7" y="213.5">CAN_RX</text>
<text x="306.9" y="218.4">GPIO24</text>
<text x="306.9" y="221.9">GPIO25</text>
<text x="338.7" y="219.9">SPI1_SCK</text>
<text x="450.5" y="220.8">CAN_L</text>
<text x="338.7" y="225.4">SPI1_RX</text>
<text x="338.7" y="222.6">SPI1_TX</text>
<text x="299.9" y="229">SDA</text>
<text x="299.9" y="232.5">SCL</text>
<text x="338.7" y="231">SPI1_CS</text>
<text x="338.7" y="228.2">GPIO24</text>
<text x="299.9" y="236">GPIO28</text>
<text x="299.9" y="239.5">GPIO29</text>
<text x="307.8" y="246.6">ADC_POWER</text>
<text x="352.3" y="260.7">+3.3V</text>
<text x="328.3" y="268.8">GND</text>
<text x="217.1" y="270.9">GND</text>
<text x="234.7" y="270.9">GND</text>
<text x="342.2" y="272.8">SDA</text>
<text x="342.2" y="275.6">SCL</text>
<text x="342.2" y="278.3">GPIO28</text>
<text x="342.2" y="281.1">GPIO29</text>
<text x="415.8" y="281.9">+3.3V</text>
<text x="454.6" y="281.9">+3.3V</text>
<text x="496.9" y="278.3">+3.3V</text>
<text x="342.2" y="283.9">GPIO25</text>
<text x="379.2" y="303">+3.3V</text>
<text x="421.6" y="303">+3.3V</text>
<text x="463.9" y="303">+3.3V</text>
<text x="151.2" y="317.1">+3.3V</text>
<text x="170" y="313.6">+5V</text>
<text x="271.8" y="312.4">+5V</text>
<text x="187" y="320.7">PWM_servo R13</text>
<text x="255.4" y="341.5">GND</text>
<text x="390.9" y="353.1" transform="rotate(-90 390.9 353.1)">STOP-1</text>
<text x="396.5" y="350">GND</text>
<text x="433.3" y="353.1" transform="rotate(-90 433.3 353.1)">STOP-2</text>
<text x="438.8" y="350">GND</text>
<text x="475.6" y="353.1" transform="rotate(-90 475.6 353.1)">STOP-3</text>
<text x="481.2" y="350">GND</text>
<text x="141.1" y="359.5">PWM_servo</text>
</g>
<g font-size="3.2" fill="#000080">
<text x="234.6" y="81.8">C1</text>
<text x="245.2" y="81.8">C2</text>
<text x="255.7" y="81.8">C3</text>
<text x="266.3" y="81.8">C4</text>
<text x="276.9" y="81.8">C5</text>
<text x="287.5" y="81.8">C6</text>
<text x="298.1" y="81.8">C7</text>
<text x="234.6" y="85.3">100nF/10V</text>
<text x="245.2" y="85.3">100nF/10V</text>
<text x="255.7" y="85.3">100nF/10V</text>
<text x="266.3" y="85.3">100nF/10V</text>
<text x="276.9" y="85.3">100nF/10V</text>
<text x="287.5" y="85.3">100nF/10V</text>
<text x="298.1" y="85.3">100nF/10V</text>
<text x="206.4" y="95.9">C8</text>
<text x="216.9" y="95.9">C9</text>
<text x="224" y="95.9">C10</text>
<text x="379.2" y="94.5">1N5819</text>
<text x="379.2" y="91">D8</text>
<text x="206.4" y="99.5">100nF/10V</text>
<text x="216.9" y="99.5">100nF/10V</text>
<text x="224" y="99.5">100nF/10V</text>
<text x="261.1" y="102.6">120R/100MHZ</text>
<text x="262.4" y="106.2">H1</text>
<text x="356.4" y="110.5">R17</text>
<text x="307" y="118.8">R3</text>
<text x="356.4" y="116.8">1.5K</text>
<text x="68.4" y="123.9">10K</text>
<text x="68.4" y="120.3">R1</text>
<text x="75.3" y="122.4">R2</text>
<text x="85.7" y="120.2">SW1</text>
<text x="307" y="124.9">27R</text>
<text x="317.6" y="122.4">R4</text>
<text x="75.3" y="128.5">1K</text>
<text x="85.7" y="128.3">3*4*2H</text>
<text x="317.6" y="128.5">27R</text>
<text x="121.7" y="134.7">C11</text>
<text x="139.3" y="134.7">C12</text>
<text x="121.7" y="138.3">2.2UF/10V</text>
<text x="139.3" y="138.3">100nF/10V</text>
<text x="371.8" y="153.2">R18</text>
<text x="371.8" y="156.7">1.5K</text>
<text x="158.6" y="182.6">JZ1</text>
<text x="167.9" y="183.4">C13</text>
<text x="158.6" y="186.1">12MHZ</text>
<text x="167.9" y="186.9">22PF</text>
<text x="184.8" y="191.4">1M</text>
<text x="184.8" y="187.9">R5</text>
<text x="317.6" y="189.4">R62</text>
<text x="366.3" y="188.4">D10</text>
<text x="406.4" y="191.6">C26</text>
<text x="429.3" y="191.6">C27</text>
<text x="167.9" y="197.3">C14</text>
<text x="173" y="196.4">R6</text>
<text x="317.6" y="196.4">R60</text>
<text x="317.6" y="195.5">1K</text>
<text x="356.4" y="192.9">R65</text>
<text x="406.4" y="195.1">100nF/10V</text>
<text x="429.3" y="195.1">100nF/10V</text>
<text x="167.9" y="200.8">22PF</text>
<text x="173" y="202.6">1K</text>
<text x="317.6" y="202.6">1K</text>
<text x="317.6" y="200">R61</text>
<text x="356.4" y="199">4.7K</text>
<text x="366.3" y="201.1">LED 蓝色</text>
<text x="433.6" y="203">IC1</text>
<text x="462.5" y="203.3">60.4R 0.1%</text>
<text x="317.6" y="206.1">1K</text>
<text x="433.6" y="206.6">MCP2542</text>
<text x="473.1" y="206.7">C28</text>
<text x="477.6" y="208.9">J5</text>
<text x="357.7" y="210.8">EXP1</text>
<text x="473.1" y="213.5">100nF/50V</text>
<text x="463.5" y="221.1">R48</text>
<text x="477.6" y="219">2.0-1*2</text>
<text x="463.5" y="227.2">60.4R 0.1%</text>
<text x="357.7" y="236.7">1*7P-2.54-排针</text>
<text x="315.4" y="257.9">R63</text>
<text x="322.4" y="257.9">R64</text>
<text x="315.4" y="261.4">4.7K</text>
<text x="322.4" y="261.4">4.7K</text>
<text x="361.2" y="263.7">EXP2</text>
<text x="361.2" y="289.6">1*7P-2.54-排针</text>
<text x="390.4" y="300.2">J2</text>
<text x="432.7" y="300.2">J3</text>
<text x="475.1" y="300.2">J4</text>
<text x="390.4" y="316.9">XH2.54-3</text>
<text x="432.7" y="316.9">XH2.54-3</text>
<text x="475.1" y="316.9">XH2.54-3</text>
<text x="249.3" y="319.4">J1</text>
<text x="384.6" y="323.9">10K</text>
<text x="384.6" y="320.4">R7</text>
<text x="427" y="323.9">10K</text>
<text x="427" y="320.4">R8</text>
<text x="469.3" y="323.9">10K</text>
<text x="469.3" y="320.4">R9</text>
<text x="174.3" y="328.5">R14</text>
<text x="201.1" y="324.8">NC</text>
<text x="394" y="329">C15</text>
<text x="436.3" y="329">C16</text>
<text x="478.7" y="329">C17</text>
<text x="156.6" y="334">10K</text>
<text x="156.6" y="330.5">R15</text>
<text x="174.3" y="332">806R</text>
<text x="183.6" y="334">R16</text>
<text x="394" y="336">100nF/50V</text>
<text x="436.3" y="336">100nF/50V</text>
<text x="478.7" y="336">100nF/50V</text>
<text x="183.6" y="340.1">0R</text>
<text x="249.3" y="336.1">XH2.54-3</text>
<text x="393" y="339.2">R10</text>
<text x="435.3" y="339.2">R11</text>
<text x="477.6" y="339.2">R12</text>
<text x="175.9" y="346.8">AO3400</text>
<text x="175.9" y="343.3">Q1</text>
<text x="393" y="342.7">1K</text>
<text x="435.3" y="342.7">1K</text>
<text x="477.6" y="342.7">1K</text>
</g>
<g font-size="3.2" fill="#00f">
<text x="454.4" y="96.6" transform="rotate(-90 454.4 96.6)">4</text>
<text x="479.1" y="96.6" transform="rotate(-90 479.1 96.6)">3</text>
<text x="387.1" y="107.7">A4B9</text>
<text x="456.7" y="102.8" transform="rotate(-90 456.7 102.8)">4</text>
<text x="481.4" y="102.8" transform="rotate(-90 481.4 102.8)">3</text>
<text x="209.2" y="111.4" transform="rotate(-90 209.2 111.4)">50</text>
<text x="212.7" y="111.4" transform="rotate(-90 212.7 111.4)">23</text>
<text x="219.8" y="111.4" transform="rotate(-90 219.8 111.4)">45</text>
<text x="225.1" y="111.4" transform="rotate(-90 225.1 111.4)">44</text>
<text x="232.1" y="111.4" transform="rotate(-90 232.1 111.4)">49</text>
<text x="235.7" y="111.4" transform="rotate(-90 235.7 111.4)">42</text>
<text x="239.2" y="111.4" transform="rotate(-90 239.2 111.4)">33</text>
<text x="242.7" y="111.4" transform="rotate(-90 242.7 111.4)">22</text>
<text x="246.2" y="111.4" transform="rotate(-90 246.2 111.4)">10</text>
<text x="249.8" y="111.4" transform="rotate(-90 249.8 111.4)">1</text>
<text x="255.1" y="111.4" transform="rotate(-90 255.1 111.4)">48</text>
<text x="260.3" y="111.4" transform="rotate(-90 260.3 111.4)">43</text>
<text x="390.8" y="111.2">A5</text>
<text x="399.2" y="113.5">CC1</text>
<text x="399.2" y="110">VBUS</text>
<text x="411.4" y="113.5">GND</text>
<text x="422.8" y="111.2">13</text>
<text x="280.5" y="119.5">47</text>
<text x="390.8" y="118.2">A7</text>
<text x="390.8" y="114.7">A6</text>
<text x="399.2" y="117">DP1</text>
<text x="411.4" y="117">GND</text>
<text x="422.8" y="118.2">15</text>
<text x="422.8" y="114.7">14</text>
<text x="456.7" y="117.4" transform="rotate(-90 456.7 117.4)">1</text>
<text x="481.4" y="117.4" transform="rotate(-90 481.4 117.4)">2</text>
<text x="211.5" y="125.1" transform="rotate(-90 211.5 125.1)">DVDD</text>
<text x="215" y="125.1" transform="rotate(-90 215 125.1)">DVDD</text>
<text x="263" y="125.3">USB_DM</text>
<text x="264.1" y="121.8">USB_DP</text>
<text x="280.5" y="123">46</text>
<text x="390.8" y="121.8">A8</text>
<text x="399.2" y="124.1">SBU1</text>
<text x="399.2" y="120.5">DN1</text>
<text x="411.4" y="124.1">GND</text>
<text x="411.4" y="120.5">GND</text>
<text x="422.8" y="121.8">16</text>
<text x="454.4" y="123.6" transform="rotate(-90 454.4 123.6)">1</text>
<text x="479.1" y="123.6" transform="rotate(-90 479.1 123.6)">2</text>
<text x="227.4" y="129.5" transform="rotate(-90 227.4 129.5)">VREG_IN</text>
<text x="234.4" y="126.2" transform="rotate(-90 234.4 126.2)">IOVDD</text>
<text x="237.9" y="126.2" transform="rotate(-90 237.9 126.2)">IOVDD</text>
<text x="241.5" y="126.2" transform="rotate(-90 241.5 126.2)">IOVDD</text>
<text x="245" y="126.2" transform="rotate(-90 245 126.2)">IOVDD</text>
<text x="248.5" y="126.2" transform="rotate(-90 248.5 126.2)">IOVDD</text>
<text x="252.1" y="126.2" transform="rotate(-90 252.1 126.2)">IOVDD</text>
<text x="257.4" y="130.6" transform="rotate(-90 257.4 130.6)">USB_VDD</text>
<text x="387.1" y="128.8">B4A9</text>
<text x="399.2" y="131.1">VBUS</text>
<text x="192.6" y="135.4">56</text>
<text x="200.4" y="137.7">QSPI_SS</text>
<text x="222.1" y="135" transform="rotate(-90 222.1 135)">VREG_VOUT</text>
<text x="262.6" y="132.9" transform="rotate(-90 262.6 132.9)">ADC_AVDD</text>
<text x="266.9" y="135.9">GPIO0</text>
<text x="280.5" y="137.2">3</text>
<text x="280.5" y="133.6">2</text>
<text x="390.9" y="135.9">B6</text>
<text x="390.9" y="132.4">B5</text>
<text x="399.2" y="134.6">CC2</text>
<text x="192.6" y="140.7">53</text>
<text x="200.4" y="143">QSPI_SD0</text>
<text x="266.9" y="143">GPIO2</text>
<text x="266.9" y="139.5">GPIO1</text>
<text x="280.5" y="140.7">4</text>
<text x="390.9" y="142.9">B8</text>
<text x="390.9" y="139.4">B7</text>
<text x="399.2" y="141.7">DN2</text>
<text x="399.2" y="138.2">DP2</text>
<text x="70.7" y="147.7">1</text>
<text x="192.6" y="144.2">55</text>
<text x="192.6" y="147.7">54</text>
<text x="200.4" y="146.5">QSPI_SD1</text>
<text x="266.9" y="146.5">GPIO3</text>
<text x="280.5" y="147.7">6</text>
<text x="280.5" y="144.2">5</text>
<text x="399.2" y="145.2">SBU2</text>
<text x="70.7" y="151.3">2</text>
<text x="70.7" y="154.8">3</text>
<text x="76.9" y="150">/CS</text>
<text x="76.9" y="153.6">DO/IO1</text>
<text x="94.6" y="153.6">IO3</text>
<text x="104.1" y="154.8">6</text>
<text x="104.1" y="151.3">7</text>
<text x="192.6" y="151.3">51</text>
<text x="200.4" y="150">QSPI_SD2</text>
<text x="200.4" y="153.6">QSPI_SD3</text>
<text x="266.9" y="153.6">GPIO5</text>
<text x="266.9" y="150">GPIO4</text>
<text x="280.5" y="154.8">8</text>
<text x="280.5" y="151.3">7</text>
<text x="76.9" y="157.1">IO2</text>
<text x="90.3" y="160.6">DI/IO0</text>
<text x="93.2" y="157.1">CLK</text>
<text x="104.1" y="158.3">5</text>
<text x="192.6" y="156.6">52</text>
<text x="200.4" y="158.9">QSPI_SCLK</text>
<text x="266.9" y="160.6">GPIO7</text>
<text x="266.9" y="157.1">GPIO6</text>
<text x="280.5" y="158.3">9</text>
<text x="280.5" y="161.9">11</text>
<text x="266.9" y="167.7">GPIO9</text>
<text x="266.9" y="164.1">GPIO8</text>
<text x="280.5" y="165.4">12</text>
<text x="265.3" y="171.2">GPIO10</text>
<text x="280.5" y="172.4">14</text>
<text x="280.5" y="168.9">13</text>
<text x="265.3" y="178.3">GPIO12</text>
<text x="265.3" y="174.7">GPIO11</text>
<text x="280.5" y="179.5">16</text>
<text x="280.5" y="176">15</text>
<text x="192.6" y="183">20</text>
<text x="200.4" y="185.3">XIN</text>
<text x="265.3" y="185.3">GPIO14</text>
<text x="265.3" y="181.8">GPIO13</text>
<text x="280.5" y="183">17</text>
<text x="192.6" y="190.1">21</text>
<text x="265.3" y="188.8">GPIO15</text>
<text x="280.5" y="190.1">27</text>
<text x="280.5" y="186.5">18</text>
<text x="200.4" y="192.4">XOUT</text>
<text x="265.3" y="195.9">GPIO17</text>
<text x="265.3" y="192.4">GPIO16</text>
<text x="280.5" y="197.1">29</text>
<text x="280.5" y="193.6">28</text>
<text x="265.3" y="203">GPIO19</text>
<text x="265.3" y="199.4">GPIO18</text>
<text x="280.5" y="200.7">30</text>
<text x="192.6" y="207.7">26</text>
<text x="265.3" y="206.5">GPIO20</text>
<text x="280.5" y="207.7">32</text>
<text x="280.5" y="204.2">31</text>
<text x="200.4" y="210">RUN</text>
<text x="265.3" y="213.5">GPIO22</text>
<text x="265.3" y="210">GPIO21</text>
<text x="280.5" y="214.8">35</text>
<text x="280.5" y="211.2">34</text>
<text x="265.3" y="220.6">GPIO24</text>
<text x="265.3" y="217.1">GPIO23</text>
<text x="280.5" y="221.8">37</text>
<text x="280.5" y="218.3">36</text>
<text x="192.6" y="227.1">25</text>
<text x="192.6" y="223.6">24</text>
<text x="200.4" y="225.9">SWCLK</text>
<text x="265.3" y="224.1">GPIO25</text>
<text x="200.4" y="229.4">SWD</text>
<text x="255.5" y="231.2">GPIO26_ADC0</text>
<text x="280.5" y="232.4">39</text>
<text x="280.5" y="228.9">38</text>
<text x="255.5" y="238.2">GPIO28_ADC2</text>
<text x="255.5" y="234.7">GPIO27_ADC1</text>
<text x="280.5" y="239.5">41</text>
<text x="280.5" y="235.9">40</text>
<text x="222.1" y="244.4" transform="rotate(-90 222.1 244.4)">TESTEN</text>
<text x="239.7" y="244.4" transform="rotate(-90 239.7 244.4)">GND</text>
<text x="255.5" y="241.8">GPIO29_ADC3</text>
<text x="219.8" y="252.2" transform="rotate(-90 219.8 252.2)">19</text>
<text x="237.4" y="252.2" transform="rotate(-90 237.4 252.2)">57</text>
</g>
<g font-size="3.2">
<text x="385.5" y="104.1">A1B12</text>
<text x="399.2" y="106.4">GND</text>
<text x="385.5" y="125.3">B1A12</text>
<text x="399.2" y="127.6">GND</text>
<text x="70.7" y="158.3">4</text>
<text x="76.9" y="160.6">GND</text>
<text x="150.1" y="184.1" transform="rotate(-90 150.1 184.1)">3</text>
<text x="150.1" y="192.7" transform="rotate(-90 150.1 192.7)">1</text>
<text x="403.7" y="208.8">TXD</text>
<text x="403.7" y="215.7">RXD</text>
<text x="413.6" y="212.7" transform="rotate(-90 413.6 212.7)">VDD</text>
<text x="424.5" y="210.2">CH</text>
<text x="424.8" y="215.7">CL</text>
<text x="480.5" y="211.8">1</text>
<text x="480.5" y="215.3">2</text>
<text x="360.5" y="216.5">1</text>
<text x="360.5" y="219.3">2</text>
<text x="415" y="216.9" transform="rotate(-90 415 216.9)">STBY</text>
<text x="423.3" y="216.9" transform="rotate(-90 423.3 216.9)">VSSVIO</text>
<text x="360.5" y="222.1">3</text>
<text x="360.5" y="224.9">4</text>
<text x="360.5" y="227.6">5</text>
<text x="360.5" y="230.4">6</text>
<text x="360.5" y="233.2">7</text>
<text x="364" y="269.5">1</text>
<text x="364" y="272.2">2</text>
<text x="364" y="275">3</text>
<text x="364" y="277.8">4</text>
<text x="364" y="280.6">5</text>
<text x="364" y="283.3">6</text>
<text x="364" y="286.1">7</text>
<text x="172.2" y="338.4" transform="rotate(-90 172.2 338.4)">3</text>
<text x="164" y="343.8">1</text>
<text x="172.2" y="352" transform="rotate(-90 172.2 352)">2</text>
</g>
<g font-size="3.2" fill="#f00">
<text x="104.1" y="147.7">8</text>
<text x="93" y="150">VCC</text>
</g>
<g font-size="2.8" fill="#000080">
<text x="396.4" y="99.5">USB1</text>
<text x="485.1" y="101.5">SR05_C521962</text>
<text x="485.1" y="98.4">D9</text>
<text x="396.4" y="150.3">TYPEC-304-BCP16</text>
</g>
<g font-size="2.8" fill="#00f">
<text x="282.2" y="109.6">U1</text>
<text x="105.8" y="144.2">U2</text>
</g>
</svg>
